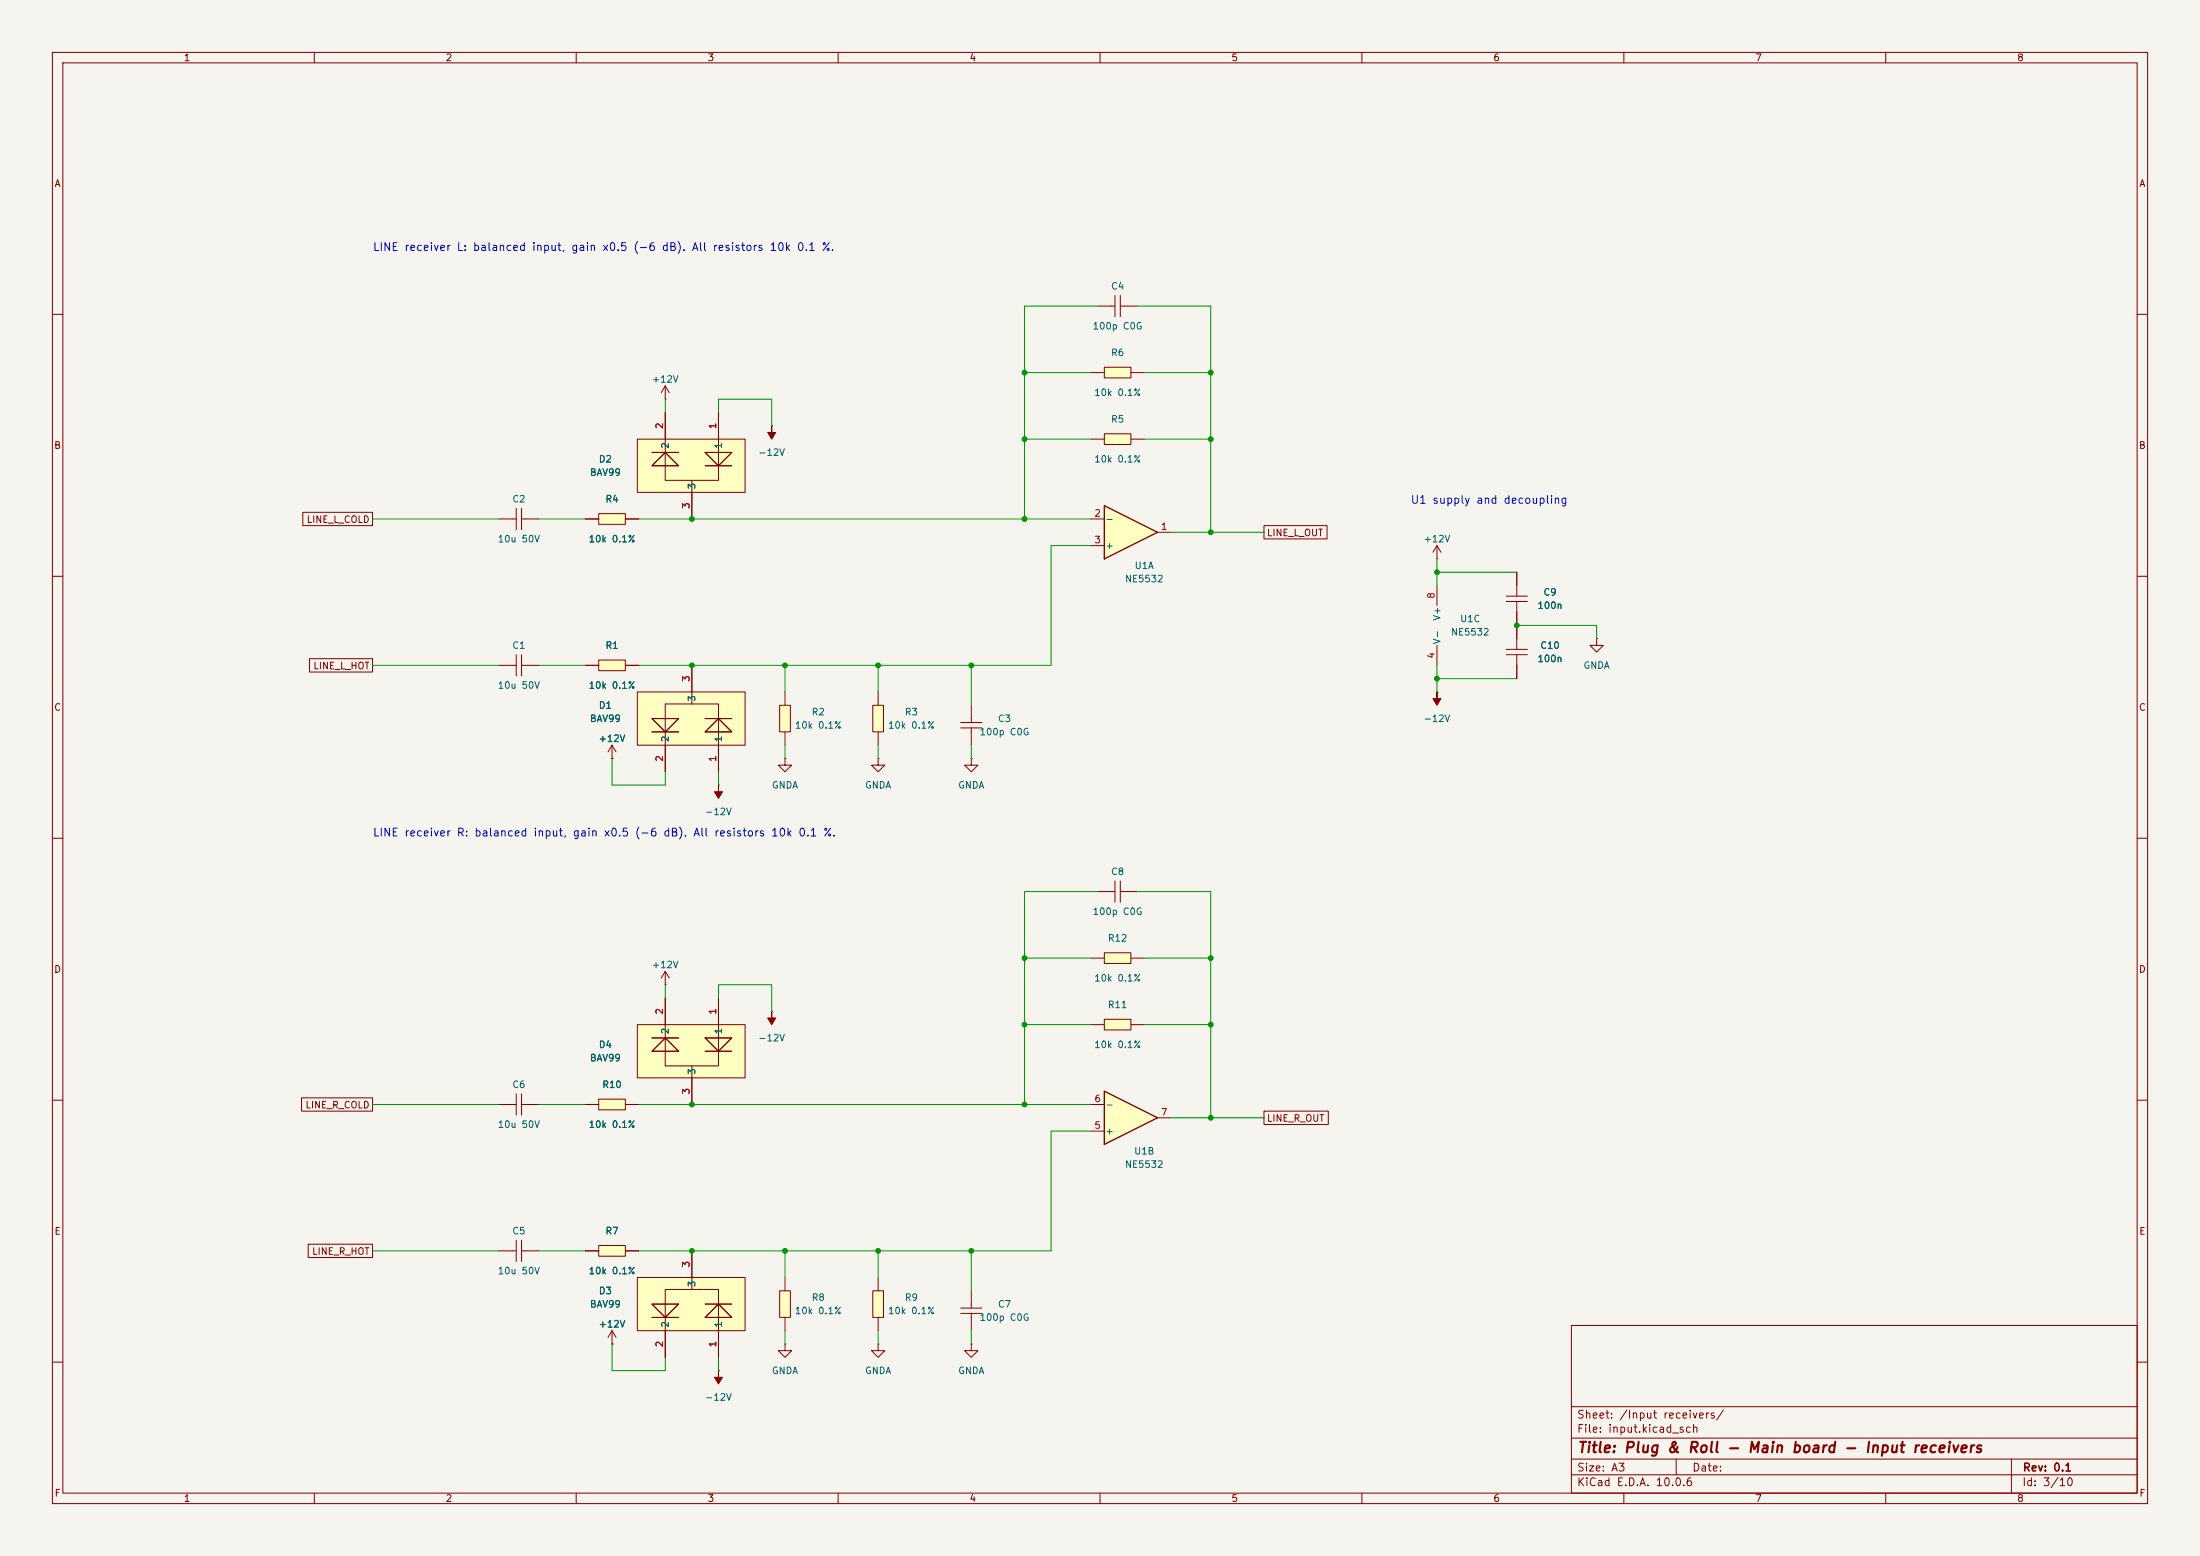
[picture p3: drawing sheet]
<svg xmlns="http://www.w3.org/2000/svg" width="420mm" height="297mm" viewBox="0 0 420 297" stroke-linecap="round" stroke-linejoin="round" font-family="sans-serif">
<path d="M0 0h420v297h-420z" fill="#f5f4ef" stroke="#f5f4ef" stroke-width=".19"/>
<g fill="none" stroke="#840000" stroke-width=".19">
<path d="M10 10h400v277h-400zM12 12h396v273h-396zM60 10v2M110 10v2M160 10v2M210 10v2M260 10v2M310 10v2M360 10v2M209.5 58.4h3.3M212.8 56.4v4M213.9 58.4h3.3"/>
<path d="M213.9 56.4v4M10 60h2M408 60h2M10 110h2M274.3 111.8v3.8M408 110h2M274.3 123.2v3.8M10 160h2M408 160h2M10 210h2M408 210h2M300 253h108v32h-108z"/>
<path d="M10 260h2M300 278.5h108M300 274.5h108M300 268.5h108M320 278.5v3M384 278.5v6.5M408 260h2M60 285v2M110 285v2M160 285v2M210 285v2M260 285v2"/>
<path d="M300 281.5h108M310 285v2M360 285v2"/>
</g>
<path d="M114.3 237.7h5.1v2.1h-5.1z" fill="#ffffc2"/>
<path d="M111.8 238.8h2.5M114.3 237.7h5.1v2.1h-5.1zM119.4 238.8h2.5" fill="none" stroke="#840000" stroke-width=".19"/>
<path d="M166.6 134.6h2.1v5.1h-2.1z" fill="#ffffc2"/>
<g fill="none" stroke="#840000" stroke-width=".19">
<path d="M287.5 114.8h4.1M287.5 113.8h4.1M289.6 109.2v4.6M289.6 114.8v9.1M166.6 134.6h2.1v5.1h-2.1zM167.6 132.1v2.5M167.6 139.7v2.5M183.4 138.9h4M183.4 137.9h4M185.4 134.6v3.3M185.4 138.9v3.3M274.3 132.1h.1"/>
<path d="M287.5 125h4.1M287.5 123.9h4.1M289.6 125v4.5M304.8 121.9v1.3h1.3l-1.3 1.3-1.3-1.3h1.3M304.8 121.9h.1M149.9 144.8v1.3h1.2l-1.2 1.2-1.3-1.2h1.3M149.9 144.8h.1M167.6 144.8v1.3h1.3l-1.3 1.2-1.2-1.2h1.2M167.6 144.8h.1M185.4 144.8v1.3h1.3l-1.3 1.2-1.3-1.2h1.3M185.4 144.8h.1"/>
</g>
<path d="M274.3 132.1v1.3h.8l-.8 1.2-.7-1.2h.7z" fill="#840000" stroke="#840000" stroke-width=".19"/>
<path d="M148.8 134.6h2.1v5.1h-2.1z" fill="#ffffc2"/>
<path d="M148.8 134.6h2.1v5.1h-2.1zM149.9 132.1v2.5M149.9 139.7v2.5M209.5 170.2h3.3M212.8 168.2v4M213.9 170.2h3.3M213.9 168.2v4" fill="none" stroke="#840000" stroke-width=".19"/>
<path d="M210.8 181.9h5.1v2h-5.1z" fill="#ffffc2"/>
<path d="M208.3 182.9h2.5M210.8 181.9h5.1v2h-5.1zM215.9 182.9h2.5M185.4 256.5v1.3h1.3l-1.3 1.3-1.3-1.3h1.3M185.4 256.5h.1" fill="none" stroke="#840000" stroke-width=".19"/>
<path d="M166.6 246.4h2.1v5.1h-2.1z" fill="#ffffc2"/>
<path d="M166.6 246.4h2.1v5.1h-2.1zM167.6 243.8v2.6M167.6 251.5v2.5M183.4 250.7h4M183.4 249.7h4M185.4 246.4v3.3M185.4 250.7v3.3" fill="none" stroke="#840000" stroke-width=".19"/>
<g fill="#ffffc2">
<path d="M121.7 132.1h20.5v10.1h-20.5z"/>
<path d="M134.6 139.7l2.6-2.5 2.5 2.5z"/>
<path d="M124.5 137.2h5l-2.5 2.5z"/>
</g>
<g fill="none" stroke="#840000" stroke-width=".19">
<path d="M121.7 132.1h20.5v10.1h-20.5zM124.5 137.2h5l-2.5 2.5zM124.5 139.7h5M132.1 127v7.4M134.6 139.7l2.6-2.5 2.5 2.5zM134.6 137.2h5.1M116.8 144.8h.1M116.8 142.2l-.7 1.3M116.8 142.2l.8 1.3M116.8 142.2v2.6M127 147.3v-12.9h10.2v12.9M137.2 149.9h.1"/>
<path d="M167.6 256.5v1.3h1.3l-1.3 1.3-1.2-1.3h1.2M167.6 256.5h.1"/>
</g>
<path d="M137.2 149.9v1.2h.7l-.7 1.3-.8-1.3h.8z" fill="#840000" stroke="#840000" stroke-width=".19"/>
<path d="M210.8 194.6h5.1v2h-5.1z" fill="#ffffc2"/>
<path d="M208.3 195.6h2.5M210.8 194.6h5.1v2h-5.1zM215.9 195.6h2.5" fill="none" stroke="#840000" stroke-width=".19"/>
<path d="M210.8 208.3l10.2 5.1-10.2 5z" fill="#ffffc2"/>
<path d="M210.8 208.3l10.2 5.1-10.2 5z" fill="none" stroke="#840000" stroke-width=".25"/>
<path d="M208.3 215.9h2.5M208.3 210.8h2.5M221 213.4h2.5" fill="none" stroke="#840000" stroke-width=".19"/>
<path d="M148.8 246.4h2.1v5.1h-2.1z" fill="#ffffc2"/>
<path d="M127 76.2h.1M127 73.7l-.8 1.2M127 73.7l.8 1.2M127 73.7v2.5M147.3 81.3h.1M148.8 246.4h2.1v5.1h-2.1zM149.9 243.8v2.6M149.9 251.5v2.5M137.2 261.6h.1" fill="none" stroke="#840000" stroke-width=".19"/>
<g fill="#840000" stroke="#840000" stroke-width=".19">
<path d="M137.2 261.6v1.3h.7l-.7 1.3-.8-1.3h.8z"/>
<path d="M147.3 81.3v1.3h.8l-.8 1.2-.7-1.2h.7z"/>
</g>
<g fill="#ffffc2">
<path d="M121.7 83.8h20.5v10.2h-20.5z"/>
<path d="M134.6 86.4h5.1l-2.5 2.5z"/>
<path d="M124.5 88.9l2.5-2.5 2.5 2.5z"/>
</g>
<path d="M127 78.7v13h10.2v-13M121.7 83.8h20.5v10.2h-20.5zM124.5 88.9l2.5-2.5 2.5 2.5zM124.5 86.4h5M132.1 91.7v7.4M134.6 86.4h5.1l-2.5 2.5zM134.6 88.9h5.1M149.9 256.5v1.3h1.2l-1.2 1.3-1.3-1.3h1.3M149.9 256.5h.1" fill="none" stroke="#840000" stroke-width=".19"/>
<path d="M114.3 209.8h5.1v2h-5.1z" fill="#ffffc2"/>
<path d="M147.3 193h.1M111.8 210.8h2.5M114.3 209.8h5.1v2h-5.1zM119.4 210.8h2.5" fill="none" stroke="#840000" stroke-width=".19"/>
<path d="M147.3 193v1.3h.8l-.8 1.3-.7-1.3h.7z" fill="#840000" stroke="#840000" stroke-width=".19"/>
<path d="M114.3 126h5.1v2h-5.1z" fill="#ffffc2"/>
<path d="M111.8 127h2.5M114.3 126h5.1v2h-5.1zM119.4 127h2.5" fill="none" stroke="#840000" stroke-width=".19"/>
<path d="M114.3 98h5.1v2.1h-5.1z" fill="#ffffc2"/>
<path d="M111.8 99.1h2.5M114.3 98h5.1v2.1h-5.1zM119.4 99.1h2.5" fill="none" stroke="#840000" stroke-width=".19"/>
<g fill="#ffffc2">
<path d="M121.7 195.6h20.5v10.1h-20.5z"/>
<path d="M134.6 198.1h5.1l-2.5 2.6z"/>
<path d="M124.5 200.7l2.5-2.6 2.5 2.6z"/>
</g>
<g fill="none" stroke="#840000" stroke-width=".19">
<path d="M95.2 127h3.3M98.5 125v4M99.6 127h3.3M99.6 125v4M121.7 195.6h20.5v10.1h-20.5zM124.5 198.1h5M127 190.5v13h10.2v-13M127 188h.1M127 185.4v2.6M127 185.4l-.8 1.3M127 185.4l.8 1.3M134.6 198.1h5.1l-2.5 2.6z"/>
<path d="M124.5 200.7l2.5-2.6 2.5 2.6zM132.1 203.5v7.3M134.6 200.7h5.1"/>
</g>
<g fill="#ffffc2">
<path d="M121.7 243.8h20.5v10.2h-20.5z"/>
<path d="M134.6 251.5l2.6-2.6 2.5 2.6z"/>
<path d="M124.5 248.9h5l-2.5 2.6z"/>
</g>
<g fill="none" stroke="#840000" stroke-width=".19">
<path d="M95.2 99.1h3.3M98.5 97v4.1M99.6 99.1h3.3M99.6 97v4.1M274.3 106.7h.1M274.3 104.1l-.7 1.3M274.3 104.1l.8 1.3M274.3 104.1v2.6M95.2 210.8h3.3M98.5 208.8v4M99.6 208.8v4M99.6 210.8h3.3"/>
<path d="M95.2 238.8h3.3M98.5 236.7v4.1M99.6 236.7v4.1M99.6 238.8h3.3M132.1 238.8v7.3M116.8 256.5h.1M116.8 254l-.7 1.3M116.8 254l.8 1.3M116.8 254v2.5M121.7 243.8h20.5v10.2h-20.5zM124.5 248.9h5l-2.5 2.6zM124.5 251.5h5"/>
<path d="M127 259.1v-13h10.2v13M134.6 251.5l2.6-2.6 2.5 2.6zM134.6 248.9h5.1"/>
</g>
<path d="M210.8 96.5l10.2 5.1-10.2 5.1z" fill="#ffffc2"/>
<path d="M210.8 96.5l10.2 5.1-10.2 5.1z" fill="none" stroke="#840000" stroke-width=".25"/>
<path d="M208.3 99.1h2.5M208.3 104.1h2.5M221 101.6h2.5" fill="none" stroke="#840000" stroke-width=".19"/>
<path d="M210.8 70.1h5.1v2h-5.1z" fill="#ffffc2"/>
<path d="M208.3 71.1h2.5M210.8 70.1h5.1v2h-5.1zM215.9 71.1h2.5" fill="none" stroke="#840000" stroke-width=".19"/>
<path d="M210.8 82.8h5.1v2h-5.1z" fill="#ffffc2"/>
<g fill="none" stroke="#840000" stroke-width=".19">
<path d="M127 78.7v5.1M137.2 78.7v5.1M57.8 97.8h13.3v2.5h-13.3zM111.8 99.1h2.5M119.4 99.1h2.5M132.1 94v5.1M208.3 83.8h2.5M210.8 82.8h5.1v2h-5.1zM215.9 83.8h2.5M241.3 100.3h12v2.6h-12zM289.6 109.2v2.6M289.6 116.8v5.1"/>
<path d="M59.1 125.7h12v2.6h-12zM111.8 127h2.5M119.4 127h2.5M132.1 127v5.1M289.6 127v2.5M116.8 144.8h.1M127 142.2v5.1M137.2 142.2v5.1M127 190.5v5.1M137.2 190.5v5.1M57.6 209.5h13.5v2.6h-13.5zM111.8 210.8h2.5"/>
<path d="M119.4 210.8h2.5M132.1 205.7v5.1M241.3 212.1h12.3v2.5h-12.3zM58.8 237.5h12.3v2.5h-12.3zM111.8 238.8h2.5M119.4 238.8h2.5M132.1 238.8v5M116.8 256.5h.1M127 254v5.1M137.2 254v5.1"/>
</g>
<g fill="none" stroke="#009600" stroke-width=".19">
<path d="M209.5 58.4h-13.9v40.7M217.2 58.4h13.9v43.2M127 76.2v2.5M137.2 78.7v-2.5h10.1v5.1M195.6 71.1h12.7M218.4 71.1h12.7M71.1 99.1h24.1M102.9 99.1h8.9M121.9 99.1h86.4M195.6 83.8h12.7M218.4 83.8h12.7M208.3 104.1h-7.6v22.9h-78.8"/>
<path d="M223.5 101.6h17.8M274.3 109.2h15.3M274.3 106.7v5.1M289.6 119.4h15.2v2.5M71.1 127h24.1M102.9 127h8.9M149.9 127v5.1M167.6 127v5.1M185.4 127v7.6M274.3 127v5.1M274.3 129.5h15.3M116.8 144.8v5.1h10.2v-2.6"/>
<path d="M137.2 147.3v2.6M149.9 142.2v2.6M167.6 142.2v2.6M185.4 142.2v2.6M209.5 170.2h-13.9v40.6M217.2 170.2h13.9v43.2M127 188v2.5M137.2 190.5v-2.5h10.1v5M195.6 195.6h12.7M195.6 182.9h12.7M218.4 195.6h12.7M218.4 182.9h12.7"/>
<path d="M71.1 210.8h24.1M102.9 210.8h8.9M121.9 210.8h86.4M208.3 215.9h-7.6v22.9h-78.8M223.5 213.4h17.8M71.1 238.8h24.1M102.9 238.8h8.9M149.9 238.8v5M167.6 238.8v5M185.4 238.8v7.6M116.8 256.5v5.1h10.2v-2.5M137.2 259.1v2.5"/>
<path d="M149.9 254v2.5M167.6 254v2.5M185.4 254v2.5"/>
</g>
<g fill="#009600" stroke="#009600" stroke-width=".19">
<circle cx="149.9" cy="127" r=".46"/>
<circle cx="167.6" cy="127" r=".46"/>
<circle cx="132.1" cy="127" r=".46"/>
<circle cx="132.1" cy="99.1" r=".46"/>
<circle cx="185.4" cy="127" r=".46"/>
<circle cx="195.6" cy="99.1" r=".46"/>
<circle cx="195.6" cy="83.8" r=".46"/>
<circle cx="195.6" cy="71.1" r=".46"/>
<circle cx="231.1" cy="71.1" r=".46"/>
<circle cx="231.1" cy="83.8" r=".46"/>
<circle cx="231.1" cy="101.6" r=".46"/>
<circle cx="149.9" cy="238.8" r=".46"/>
<circle cx="132.1" cy="238.8" r=".46"/>
<circle cx="132.1" cy="210.8" r=".46"/>
<circle cx="185.4" cy="238.8" r=".46"/>
<circle cx="195.6" cy="210.8" r=".46"/>
<circle cx="167.6" cy="238.8" r=".46"/>
<circle cx="195.6" cy="195.6" r=".46"/>
<circle cx="231.1" cy="182.9" r=".46"/>
<circle cx="231.1" cy="195.6" r=".46"/>
<circle cx="231.1" cy="213.4" r=".46"/>
<circle cx="195.6" cy="182.9" r=".46"/>
<circle cx="274.3" cy="109.2" r=".46"/>
<circle cx="289.6" cy="119.4" r=".46"/>
<circle cx="274.3" cy="129.5" r=".46"/>
</g>
<text font-size="2" fill="#840000" x="301" y="277.8">Title: Plug &amp; Roll - Main board - Input receivers</text>
<g font-size="1.5" fill="#0000c2">
<text x="71.1" y="48.3">LINE receiver L: balanced input, gain x0.5 (-6 dB). All resistors 10k 0.1 %.</text>
<text x="269.2" y="96.5">U1 supply and decoupling</text>
<text x="71.1" y="160">LINE receiver R: balanced input, gain x0.5 (-6 dB). All resistors 10k 0.1 %.</text>
</g>
<g font-size="1.5" fill="#840000">
<text x="300.9" y="273.8">File: input.kicad_sch</text>
<text x="300.9" y="271.1">Sheet: /Input receivers/</text>
<text x="300.9" y="281.2">Size: A3</text>
<text x="322.9" y="281.2">Date:</text>
<text x="386" y="281.2">Rev: 0.1</text>
<text x="300.9" y="284">KiCad E.D.A. 10.0.6</text>
<text x="385.9" y="284">Id: 3/10</text>
</g>
<g font-size="1.3" fill="#840000">
<text x="35" y="12">1</text>
<text x="85" y="12">2</text>
<text x="135" y="12">3</text>
<text x="185" y="12">4</text>
<text x="235" y="12">5</text>
<text x="285" y="12">6</text>
<text x="335" y="12">7</text>
<text x="385" y="12">8</text>
<text x="10.3" y="36">A</text>
<text x="408.3" y="36">A</text>
<text x="10.2" y="86">B</text>
<text x="408.2" y="86">B</text>
<text x="58.4" y="100.1">LINE_L_COLD</text>
<text x="241.7" y="102.7">LINE_L_OUT</text>
<text x="59.7" y="128.1">LINE_L_HOT</text>
<text x="10.2" y="136">C</text>
<text x="408.2" y="136">C</text>
<text x="10.2" y="186">D</text>
<text x="408.2" y="186">D</text>
<text x="58.2" y="211.9">LINE_R_COLD</text>
<text x="241.7" y="214.4">LINE_R_OUT</text>
<text x="10.3" y="236">E</text>
<text x="59.5" y="239.8">LINE_R_HOT</text>
<text x="408.3" y="236">E</text>
<text x="10.3" y="286">F</text>
<text x="35" y="287">1</text>
<text x="85" y="287">2</text>
<text x="135" y="287">3</text>
<text x="185" y="287">4</text>
<text x="235" y="287">5</text>
<text x="285" y="287">6</text>
<text x="335" y="287">7</text>
<text x="385" y="287">8</text>
<text x="408.3" y="286">F</text>
</g>
<g font-size="1.3" fill="#006464">
<text x="212" y="55.6">C4</text>
<text x="208.5" y="63.2">100p C0G</text>
<text x="212" y="68.3">R6</text>
<text x="124.3" y="73.4">+12V</text>
<text x="208.8" y="75.9">10k 0.1%</text>
<text x="212" y="81">R5</text>
<text x="114.2" y="88.6">D2</text>
<text x="128" y="85.8" transform="rotate(-90 128 85.8)">2</text>
<text x="138.1" y="85.8" transform="rotate(-90 138.1 85.8)">1</text>
<text x="144.7" y="87.3">-12V</text>
<text x="208.8" y="88.6">10k 0.1%</text>
<text x="112.5" y="91.1">BAV99</text>
<text x="133" y="93.5" transform="rotate(-90 133 93.5)">3</text>
<text x="97.7" y="96.2">C2</text>
<text x="115.5" y="96.2">R4</text>
<text x="210.9" y="100">-</text>
<text x="94.9" y="103.8">10u 50V</text>
<text x="112.3" y="103.8">10k 0.1%</text>
<text x="210.9" y="105.1">+</text>
<text x="271.7" y="103.8">+12V</text>
<text x="214.7" y="111.5">NE5532</text>
<text x="216.5" y="108.9">U1A</text>
<text x="294.5" y="114">C9</text>
<text x="275.3" y="118.6" transform="rotate(-90 275.3 118.6)">V+</text>
<text x="278.6" y="119.1">U1C</text>
<text x="293.4" y="116.5">100n</text>
<text x="97.7" y="124.2">C1</text>
<text x="115.5" y="124.2">R1</text>
<text x="275.3" y="123.1" transform="rotate(-90 275.3 123.1)">V-</text>
<text x="276.9" y="121.6">NE5532</text>
<text x="293.9" y="124.2">C10</text>
<text x="94.9" y="131.8">10u 50V</text>
<text x="112.3" y="131.8">10k 0.1%</text>
<text x="293.4" y="126.7">100n</text>
<text x="302.2" y="128">GNDA</text>
<text x="114.2" y="135.6">D1</text>
<text x="133" y="134" transform="rotate(-90 133 134)">3</text>
<text x="154.8" y="136.9">R2</text>
<text x="172.6" y="136.9">R3</text>
<text x="112.5" y="138.1">BAV99</text>
<text x="114.2" y="141.9">+12V</text>
<text x="128" y="141.8" transform="rotate(-90 128 141.8)">2</text>
<text x="138.1" y="141.8" transform="rotate(-90 138.1 141.8)">1</text>
<text x="151.6" y="139.4">10k 0.1%</text>
<text x="169.4" y="139.4">10k 0.1%</text>
<text x="186.9" y="140.7">100p C0G</text>
<text x="190.4" y="138.1">C3</text>
<text x="271.7" y="138.1">-12V</text>
<text x="134.5" y="155.9">-12V</text>
<text x="147.3" y="150.8">GNDA</text>
<text x="165" y="150.8">GNDA</text>
<text x="182.8" y="150.8">GNDA</text>
<text x="212" y="167.3">C8</text>
<text x="208.5" y="175">100p C0G</text>
<text x="124.3" y="185.1">+12V</text>
<text x="211.4" y="180">R12</text>
<text x="208.8" y="187.7">10k 0.1%</text>
<text x="128" y="197.5" transform="rotate(-90 128 197.5)">2</text>
<text x="138.1" y="197.5" transform="rotate(-90 138.1 197.5)">1</text>
<text x="211.4" y="192.7">R11</text>
<text x="112.5" y="202.9">BAV99</text>
<text x="114.2" y="200.4">D4</text>
<text x="144.7" y="199.1">-12V</text>
<text x="208.8" y="200.4">10k 0.1%</text>
<text x="97.7" y="208">C6</text>
<text x="114.9" y="208">R10</text>
<text x="133" y="205.3" transform="rotate(-90 133 205.3)">3</text>
<text x="94.9" y="215.6">10u 50V</text>
<text x="112.3" y="215.6">10k 0.1%</text>
<text x="210.9" y="211.8">-</text>
<text x="210.9" y="216.9">+</text>
<text x="216.4" y="220.7">U1B</text>
<text x="214.7" y="223.2">NE5532</text>
<text x="97.7" y="235.9">C5</text>
<text x="115.5" y="235.9">R7</text>
<text x="94.9" y="243.5">10u 50V</text>
<text x="112.3" y="243.5">10k 0.1%</text>
<text x="133" y="245.8" transform="rotate(-90 133 245.8)">3</text>
<text x="112.5" y="249.9">BAV99</text>
<text x="114.2" y="247.3">D3</text>
<text x="151.6" y="251.2">10k 0.1%</text>
<text x="154.8" y="248.6">R8</text>
<text x="169.4" y="251.2">10k 0.1%</text>
<text x="172.6" y="248.6">R9</text>
<text x="190.4" y="249.9">C7</text>
<text x="114.2" y="253.7">+12V</text>
<text x="128" y="253.5" transform="rotate(-90 128 253.5)">2</text>
<text x="138.1" y="253.5" transform="rotate(-90 138.1 253.5)">1</text>
<text x="186.9" y="252.4">100p C0G</text>
<text x="147.3" y="262.6">GNDA</text>
<text x="165" y="262.6">GNDA</text>
<text x="182.8" y="262.6">GNDA</text>
<text x="134.5" y="267.7">-12V</text>
</g>
<g font-size="1.3" fill="#a90000">
<text x="126.9" y="82" transform="rotate(-90 126.9 82)">2</text>
<text x="137" y="82" transform="rotate(-90 137 82)">1</text>
<text x="131.9" y="97.3" transform="rotate(-90 131.9 97.3)">3</text>
<text x="208.8" y="98.9">2</text>
<text x="221.5" y="101.5">1</text>
<text x="208.8" y="104">3</text>
<text x="274.2" y="114.4" transform="rotate(-90 274.2 114.4)">8</text>
<text x="274.2" y="125.8" transform="rotate(-90 274.2 125.8)">4</text>
<text x="131.9" y="130.3" transform="rotate(-90 131.9 130.3)">3</text>
<text x="126.9" y="145.5" transform="rotate(-90 126.9 145.5)">2</text>
<text x="137" y="145.5" transform="rotate(-90 137 145.5)">1</text>
<text x="126.9" y="193.8" transform="rotate(-90 126.9 193.8)">2</text>
<text x="137" y="193.8" transform="rotate(-90 137 193.8)">1</text>
<text x="131.9" y="209" transform="rotate(-90 131.9 209)">3</text>
<text x="208.8" y="215.8">5</text>
<text x="208.8" y="210.7">6</text>
<text x="221.5" y="213.2">7</text>
<text x="131.9" y="242" transform="rotate(-90 131.9 242)">3</text>
<text x="126.9" y="257.3" transform="rotate(-90 126.9 257.3)">2</text>
<text x="137" y="257.3" transform="rotate(-90 137 257.3)">1</text>
</g>
</svg>
